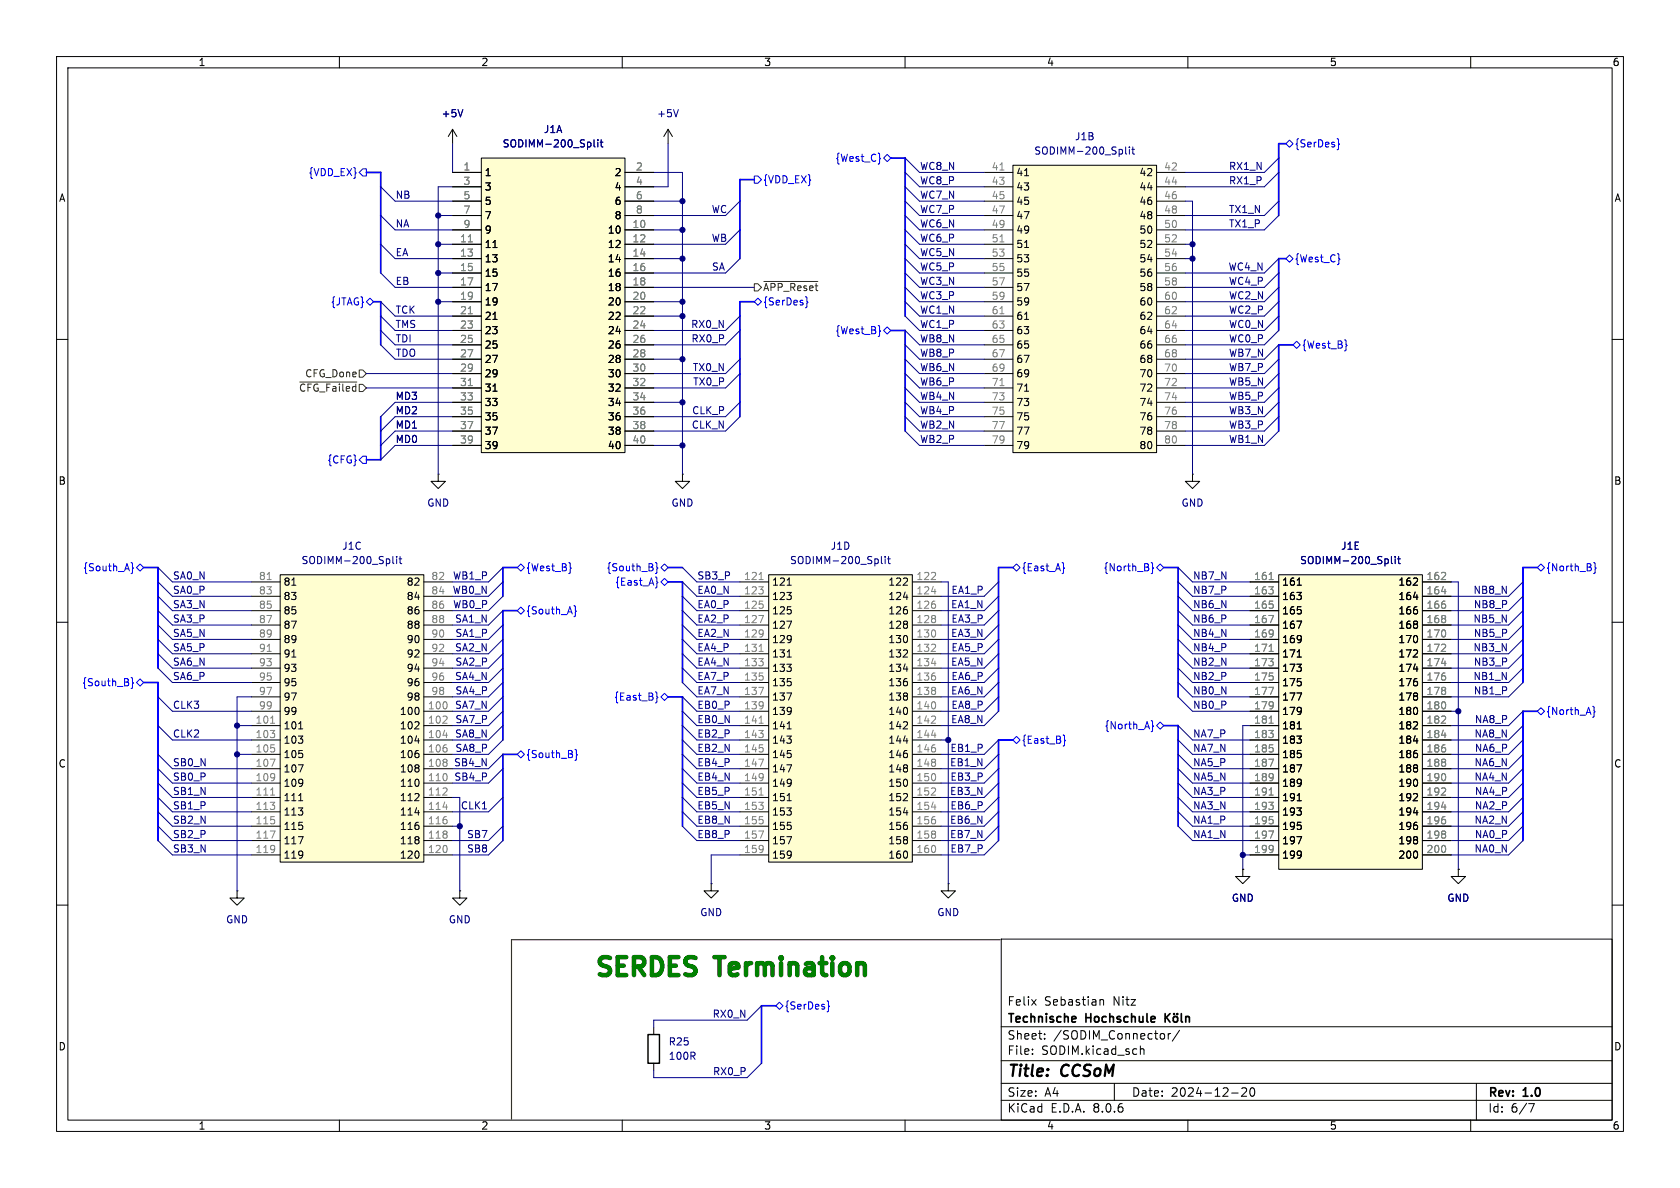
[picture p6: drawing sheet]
<svg xmlns="http://www.w3.org/2000/svg" width="297mm" height="210mm" viewBox="0 0 297 210" stroke-linecap="round" stroke-linejoin="round" font-family="sans-serif">
<g fill="none" stroke="#000" stroke-width=".18">
<path d="M10 10h277v190h-277zM12 12h273v186h-273zM60 10v2M110 10v2M160 10v2M210 10v2M260 10v2M10 60h2M285 60h2M10 110h2M285 110h2M10 160h2"/>
<path d="M41.9 157.5v1.3h1.3l-1.3 1.2-1.3-1.2h1.3M41.9 157.5h.1M285 160h2M177 166h108v32h-108zM182.4 176.7l.8 1M183.2 176.7l-.8 1M194.5 176.8l.2-.1 .3 .1 .1 .9M60 198v2M110 198v2M160 198v2M177 194.5h108M177 191.5h108"/>
<path d="M177 187.5h108M177 181.5h108M182.5 186.3v.1M182.5 185.5v.1M184.7 183.6v.1M184.7 182.8v.1M197 191.5v3M201.6 184.9v1.5M201.6 185.5l.2-.1 .4 .1v.9M205.7 182.8l.2 .2v.4l-.2 .2M206.5 182.7v1M207 182.7l-.3 .1-.2 .2"/>
<path d="M208.5 182.1l-1.3 2M210 198v2M217.7 193.2h1.2M219.5 192.4l.6-.1 .2 .1 .1 .3-.9 1.1h.9M221.2 192.4l.1-.1a.81 .81 0 0 1 .6 .6 .81 .81 0 0 1-.3 .8l-.1 .1a.81 .81 0 0 1-.6-.6 .81 .81 0 0 1 .3-.8zM260 198v2M261 191.5v6.5M270.2 195.1h1l-.6 1.5"/>
</g>
<path d="M190.1 179.8l.1 .2-.7 .2M206 179.2v1.5M206.2 179.8l.6 .9M206.8 179.2l-.8 .8M207.5 179.8l.2-.1 .4 .1 .1 .6-.1 .2-.4 .1-.2-.2zM207.6 179.2v.1M208.1 179.2v.1M208.8 179.2v1.3l.3 .2M209.6 179.8l.2-.1 .4 .1 .1 .9M209.6 179.7v1" fill="none" stroke="#000" stroke-width=".3"/>
<path d="M49.5 101.6h25.4v50.8h-25.4z" fill="#fffed0"/>
<g fill="none" stroke="#000" stroke-width=".18">
<path d="M44.4 102.9h5.1M44.4 105.4h5.1M44.4 108h5.1M44.4 110.5h5.1M44.4 113h5.1M44.4 115.6h5.1M44.4 118.1h5.1M49.5 101.6h25.4v50.8h-25.4zM51.6 103.4h.7M51.6 116.1h.7M74.9 102.9h5.1M74.9 105.4h5.1"/>
<path d="M74.9 108h5.1M74.9 110.5h5.1M74.9 113h5.1M74.9 115.6h5.1M74.9 118.1h5.1M44.4 125.7h5.1M44.4 128.3h5.1M44.4 130.8h5.1M44.4 133.4h5.1M44.4 135.9h5.1M44.4 138.4h5.1M44.4 120.7h5.1"/>
<path d="M44.4 123.2h5.1M52.7 135.2h.9l-.6 1.3M52.8 128.8h.7M73.3 128.8h.8M73.4 131h.7M74 127.7v.4M74.9 125.7h5.1M74.9 128.3h5.1M74.9 130.8h5.1M74.9 133.4h5.1M74.9 135.9h5.1M74.9 138.4h5.1"/>
<path d="M74.9 120.7h5.1M74.9 123.2h5.1M44.4 141h5.1M44.4 143.5h5.1M44.4 146.1h5.1M44.4 148.6h5.1M44.4 151.1h5.1M52.7 147.9h.9l-.6 1.3M52.8 141.5h.7M73.3 141.5h.8M73.4 143.7h.7M74 140.4v.4"/>
<path d="M74.9 141h5.1M74.9 143.5h5.1M74.9 146.1h5.1M74.9 148.6h5.1M74.9 151.1h5.1M81.3 157.5v1.3h-1.3l1.3 1.2 1.2-1.2h-1.2M81.3 157.5h.1"/>
</g>
<path d="M47.2 102.5h.8M47.2 115.2h.8M47.8 134.2h.8l-.5 1.3M47.8 127.9h.8M78.3 127.9h.7M78.3 130h.8M79 126.7v.4M79 139.4v.4M47.8 146.9h.8l-.5 1.3M47.8 140.6h.8M78.3 140.6h.7M78.3 142.7h.8" fill="none" stroke="#808080" stroke-width=".18"/>
<path d="M69.5 98.4v1.1l.1 .1M70.1 98.4v.1M70.1 98.8v.8M70.5 98.8h.5M70.7 98.4v1.1l.3 .1" fill="none" stroke="#000084" stroke-width=".18"/>
<path d="M135.9 101.6h25.4v50.8h-25.4z" fill="#fffed0"/>
<g fill="none" stroke="#000" stroke-width=".18">
<path d="M77.5 83.8v1.3h1.2l-1.2 1.3-1.3-1.3h1.3M77.5 83.8h.1M130.8 102.9h5.1M130.8 105.4h5.1M130.8 108h5.1M130.8 110.5h5.1M130.8 113h5.1M130.8 115.6h5.1M130.8 118.1h5.1M135.9 101.6h25.4v50.8h-25.4zM139.1 109.8h.8l-.5 1.3M139.2 103.4h.7"/>
<path d="M139.2 116.1h.7M159.7 103.4h.7M159.7 116.1h.7M159.7 105.6h.8M159.7 118.3h.8M160.4 102.3v.4M160.4 115v.4M161.3 102.9h5.1M161.3 105.4h5.1M161.3 108h5.1M161.3 110.5h5.1M161.3 113h5.1"/>
<path d="M161.3 115.6h5.1M161.3 118.1h5.1M130.8 120.7h5.1M130.8 123.2h5.1M130.8 125.7h5.1M130.8 128.3h5.1M130.8 130.8h5.1M130.8 133.4h5.1M130.8 135.9h5.1M130.8 138.4h5.1M139.1 122.5h.8l-.5 1.3M139.1 135.2h.8l-.5 1.3"/>
<path d="M139.2 128.8h.7M159.7 128.8h.7M159.7 131h.8M160.4 127.7v.4M161.3 120.7h5.1M161.3 123.2h5.1M161.3 125.7h5.1M161.3 128.3h5.1M161.3 130.8h5.1M161.3 133.4h5.1M161.3 135.9h5.1M161.3 138.4h5.1"/>
<path d="M125.7 156.2v1.3h1.3l-1.3 1.3-1.2-1.3h1.2M125.7 156.2h.1M130.8 141h5.1M130.8 143.5h5.1M130.8 146.1h5.1M130.8 148.6h5.1M130.8 151.1h5.1M139.1 147.9h.8l-.5 1.3M139.2 141.5h.7M159.7 141.5h.7M159.7 143.7h.8M160.4 140.4v.4"/>
<path d="M161.3 141h5.1M161.3 143.5h5.1M161.3 146.1h5.1M161.3 148.6h5.1M161.3 151.1h5.1M167.6 156.2v1.3h1.3l-1.3 1.3-1.2-1.3h1.2M167.6 156.2h.1M219.7 153.7v1.2h1.3l-1.3 1.3-1.3-1.3h1.3M219.7 153.7h.1M115.6 181.6v1.3M115.6 188v1.2"/>
</g>
<g fill="none" stroke="#808080" stroke-width=".18">
<path d="M134.1 108.8h.9l-.6 1.3M134.2 102.5h.7M134.2 115.2h.7M164.6 102.5h.8M164.6 115.2h.8M164.7 104.6h.8M164.7 117.3h.8M165.3 101.3v.4M165.3 114v.4M134.1 121.5h.9l-.6 1.3M134.1 134.2h.9l-.6 1.3M134.2 127.9h.7"/>
<path d="M164.6 127.9h.8M164.7 130h.8M165.3 126.7v.4M165.3 139.4v.4M134.1 146.9h.9l-.6 1.3M134.2 140.6h.7M164.6 140.6h.8M164.7 142.7h.8"/>
</g>
<path d="M155.8 98.4v1.1l.2 .1M156.5 98.4v.1M156.5 98.8v.8M156.9 98.8h.5M157.1 98.4v1.1l.3 .1" fill="none" stroke="#000084" stroke-width=".18"/>
<path d="M114.6 182.9h2v5.1h-2z" fill="none" stroke="#000" stroke-width=".25"/>
<path d="M226.1 101.6h25.4v52.1h-25.4z" fill="#fffed0"/>
<g fill="none" stroke="#000" stroke-width=".18">
<path d="M80 22.9l-.8 1.2M80 22.9v2.5M80 22.9l.8 1.2M221 102.9h5.1M221 105.4h5.1M221 108h5.1M221 110.5h5.1M221 113h5.1M221 115.6h5.1M221 118.1h5.1M226.1 101.6h25.4v52.1h-25.4zM229.3 109.8h.8l-.5 1.3"/>
<path d="M229.3 103.4h.8M229.3 116.1h.8M249.8 103.4h.8M249.8 116.1h.8M249.9 105.6h.8M249.9 118.3h.8M250.5 102.3v.4M250.5 115v.4M251.5 102.9h5M251.5 105.4h5M251.5 108h5M251.5 110.5h5"/>
<path d="M251.5 113h5M251.5 115.6h5M251.5 118.1h5M221 120.7h5.1M221 123.2h5.1M221 125.7h5.1M221 128.3h5.1M221 130.8h5.1M221 133.4h5.1M221 135.9h5.1M221 138.4h5.1M229.3 122.5h.8l-.5 1.3"/>
<path d="M229.3 135.2h.8l-.5 1.3M229.3 128.8h.8M249.8 128.8h.8M249.9 131h.8M250.5 127.7v.4M251.5 120.7h5M251.5 123.2h5M251.5 125.7h5M251.5 128.3h5M251.5 130.8h5M251.5 133.4h5M251.5 135.9h5"/>
<path d="M251.5 138.4h5M221 141h5.1M221 143.5h5.1M221 146.1h5.1M221 148.6h5.1M221 151.1h5.1M229.3 147.9h.8l-.5 1.3M229.3 141.5h.8M249.8 141.5h.8M249.9 143.7h.8M250.5 140.4v.4M251.5 141h5"/>
<path d="M251.5 143.5h5M251.5 146.1h5M251.5 148.6h5M251.5 151.1h5M257.8 153.7v1.2h1.3l-1.3 1.3-1.3-1.3h1.3M257.8 153.7h.1"/>
</g>
<g fill="none" stroke="#808080" stroke-width=".18">
<path d="M224.3 108.8h.9l-.6 1.3M224.4 102.5h.7M224.4 115.2h.7M254.8 102.5h.8M254.8 115.2h.8M254.8 104.6h.8M254.8 117.3h.8M255.5 101.3v.4M255.5 114v.4M224.3 121.5h.9l-.6 1.3M224.3 134.2h.9l-.6 1.3M224.4 127.9h.7"/>
<path d="M254.8 127.9h.8M254.8 130h.8M255.5 126.7v.4M255.5 139.4v.4M224.3 146.9h.9l-.6 1.3M224.4 140.6h.7M254.8 140.6h.8M254.8 142.7h.8"/>
</g>
<path d="M81.8 19.4l-.4 1.2M246 98.4v1.1l.2 .1M246.7 98.4v.1M246.7 98.8v.8M247.1 98.8h.5M247.3 98.4v1.1l.3 .1" fill="none" stroke="#000084" stroke-width=".18"/>
<path d="M85.1 27.9h25.4v52.1h-25.4z" fill="#fffed0"/>
<g fill="none" stroke="#000" stroke-width=".18">
<path d="M80 30.5h5.1M80 33h5.1M80 35.6h5.1M80 38.1h5.1M85.1 27.9h25.4v52.1h-25.4zM110.5 30.5h5.1M110.5 33h5.1M110.5 35.6h5.1M110.5 38.1h5.1M118.1 22.9l-.8 1.2M118.1 22.9v2.5M118.1 22.9l.8 1.2"/>
<path d="M80 40.6h5.1M80 43.2h5.1M80 45.7h5.1M80 48.3h5.1M80 50.8h5.1M80 53.3h5.1M80 55.9h5.1M80 58.4h5.1M87.1 43.8h.8M87.1 56.5h.8M110.5 40.6h5.1M110.5 43.2h5.1"/>
<path d="M110.5 45.7h5.1M110.5 48.3h5.1M110.5 50.8h5.1M110.5 53.3h5.1M110.5 55.9h5.1M110.5 58.4h5.1M80 61h5.1M80 63.5h5.1M80 66h5.1M80 68.6h5.1M80 71.1h5.1M80 73.7h5.1"/>
<path d="M80 76.2h5.1M80 78.7h5.1M87.1 69.2h.8M110.5 61h5.1M110.5 63.5h5.1M110.5 66h5.1M110.5 68.6h5.1M110.5 71.1h5.1M110.5 73.7h5.1M110.5 76.2h5.1M110.5 78.7h5.1M120.6 83.8v1.3h1.3l-1.3 1.3-1.2-1.3h1.2"/>
<path d="M120.6 83.8h.1M210.8 83.8v1.3h1.3l-1.3 1.3-1.3-1.3h1.3M210.8 83.8h.1"/>
</g>
<path d="M82.8 42.8h.7M82.8 55.5h.7M82.8 68.2h.7" fill="none" stroke="#808080" stroke-width=".18"/>
<path d="M119.9 19.4l-.4 1.2M105 24.7v1.1l.2 .2M105.7 24.7v.1M105.7 25.1v.9M106.1 25.1h.5M106.3 24.7v1.1l.3 .2" fill="none" stroke="#000084" stroke-width=".18"/>
<path d="M179.1 29.2h25.4v50.8h-25.4z" fill="#fffed0"/>
<g fill="none" stroke="#000" stroke-width=".18">
<path d="M80 30.5h5.1M80 33h5.1M80 35.6h5.1M80 38.1h5.1M110.5 30.5h5.1M110.5 33h5.1M110.5 35.6h5.1M110.5 38.1h5.1M174 30.5h5.1M174 33h5.1M174 35.6h5.1M174 38.1h5.1"/>
<path d="M179.1 29.2h25.4v50.8h-25.4zM181.1 31.1h.8M204.5 30.5h5M204.5 33h5M204.5 35.6h5M204.5 38.1h5M80 40.6h5.1M80 43.2h5.1M80 45.7h5.1M80 48.3h5.1M80 50.8h5.1M80 53.3h5.1"/>
<path d="M80 55.9h5.1M80 58.4h5.1M87.1 43.8h.8M87.1 56.5h.8M110.5 40.6h5.1M110.5 43.2h5.1M110.5 45.7h5.1M110.5 48.3h5.1M110.5 50.8h5.1M110.5 53.3h5.1M110.5 55.9h5.1M110.5 58.4h5.1"/>
<path d="M174 40.6h5.1M174 43.2h5.1M174 45.7h5.1M174 48.3h5.1M174 50.8h5.1M174 53.3h5.1M174 55.9h5.1M174 58.4h5.1M181.1 43.8h.8M181.1 56.5h.8M204.5 40.6h5M204.5 43.2h5"/>
<path d="M204.5 45.7h5M204.5 48.3h5M204.5 50.8h5M204.5 53.3h5M204.5 55.9h5M204.5 58.4h5M80 61h5.1M80 63.5h5.1M80 66h5.1M80 68.6h5.1M80 71.1h5.1M80 73.7h5.1"/>
<path d="M80 76.2h5.1M80 78.7h5.1M87.1 69.2h.8M110.5 61h5.1M110.5 63.5h5.1M110.5 66h5.1M110.5 68.6h5.1M110.5 71.1h5.1M110.5 73.7h5.1M110.5 76.2h5.1M110.5 78.7h5.1M174 61h5.1"/>
<path d="M174 63.5h5.1M174 66h5.1M174 68.6h5.1M174 71.1h5.1M174 73.7h5.1M174 76.2h5.1M174 78.7h5.1M181.1 69.2h.8M204.5 61h5M204.5 63.5h5M204.5 66h5M204.5 68.6h5"/>
<path d="M204.5 71.1h5M204.5 73.7h5M204.5 76.2h5M204.5 78.7h5M221 102.9h5.1M221 105.4h5.1M221 108h5.1M221 110.5h5.1M221 113h5.1M221 115.6h5.1M221 118.1h5.1M229.3 109.8h.8l-.5 1.3"/>
<path d="M229.3 103.4h.8M229.3 116.1h.8M249.8 103.4h.8M249.8 116.1h.8M249.9 105.6h.8M249.9 118.3h.8M250.5 102.3v.4M250.5 115v.4M251.5 102.9h5M251.5 105.4h5M251.5 108h5M251.5 110.5h5"/>
<path d="M251.5 113h5M251.5 115.6h5M251.5 118.1h5M221 120.7h5.1M221 123.2h5.1M221 125.7h5.1M221 128.3h5.1M221 130.8h5.1M221 133.4h5.1M221 135.9h5.1M221 138.4h5.1M229.3 122.5h.8l-.5 1.3"/>
<path d="M229.3 135.2h.8l-.5 1.3M229.3 128.8h.8M249.8 128.8h.8M249.9 131h.8M250.5 127.7v.4M251.5 120.7h5M251.5 123.2h5M251.5 125.7h5M251.5 128.3h5M251.5 130.8h5M251.5 133.4h5M251.5 135.9h5"/>
<path d="M251.5 138.4h5M219.7 153.7h.1M221 141h5.1M221 143.5h5.1M221 146.1h5.1M221 148.6h5.1M221 151.1h5.1M229.3 147.9h.8l-.5 1.3M229.3 141.5h.8M249.8 141.5h.8M249.9 143.7h.8M250.5 140.4v.4"/>
<path d="M251.5 141h5M251.5 143.5h5M251.5 146.1h5M251.5 148.6h5M251.5 151.1h5M257.8 153.7h.1"/>
</g>
<g fill="none" stroke="#808080" stroke-width=".18">
<path d="M176.8 30.1h.7M82.8 42.8h.7M82.8 55.5h.7M176.8 42.8h.7M176.8 55.5h.7M82.8 68.2h.7M176.8 68.2h.7M224.3 108.8h.9l-.6 1.3M224.4 102.5h.7M224.4 115.2h.7M254.8 102.5h.8M254.8 115.2h.8"/>
<path d="M254.8 104.6h.8M254.8 117.3h.8M255.5 101.3v.4M255.5 114v.4M224.3 121.5h.9l-.6 1.3M224.3 134.2h.9l-.6 1.3M224.4 127.9h.7M254.8 127.9h.8M254.8 130h.8M255.5 126.7v.4M255.5 139.4v.4M224.3 146.9h.9l-.6 1.3"/>
<path d="M224.4 140.6h.7M254.8 140.6h.8M254.8 142.7h.8"/>
</g>
<g fill="none" stroke="#000084" stroke-width=".18">
<path d="M81.8 19.4l-.4 1.2M105 24.7v1.1l.2 .2M105.7 24.7v.1M105.7 25.1v.9M106.1 25.1h.5M106.3 24.7v1.1l.3 .2M199 26v1.1l.2 .1M199.7 26v.1M199.7 26.4v.8M200.1 26.4h.5M200.3 26v1.1l.3 .1M246 98.4v1.1l.2 .1"/>
<path d="M246.7 98.4v.1M246.7 98.8v.8M247.1 98.8h.5M247.3 98.4v1.1l.3 .1"/>
</g>
<g fill="none" stroke="#00f" stroke-width=".18">
<path d="M64.1 29.8h.7v1.3h-.7l-.6-.6zM133.3 31.1h.7l.6 .7-.6 .6h-.7zM155.6 28h.1l-.1 .1M156.2 27.9l.6-.6 .7 .6-.7 .7zM227.3 25.4l.7-.6 .6 .6-.6 .6zM236.4 24.5l.2 .2v.6l.2 .2-.2 .2v.6l-.2 .2M64.8 53.3l.6-.6 .6 .6-.6 .7zM133.3 53.3l.7-.6 .6 .6-.6 .7zM142.6 52.5l.1 .8 .1 .1-.1 .2v.6l-.3 .2M155.5 58.3l.2 .2-.2 .2M156.2 58.4l.6-.6 .7 .6-.7 .7zM227.3 45.7l.7-.6 .6 .6-.6 .7z"/>
<path d="M236.8 45.8h.1l-.1 .1M228.6 61l.6-.7 .7 .7-.7 .6zM238 60.9l.1 .2-.1 .1M23.2 99.5l.2 .1v.6l.2 .2-.2 .2v.6l-.2 .2M24.8 99.7l.6 .6-.6 .7-.7-.7zM64.1 80.6h.7v1.3h-.7l-.6-.6zM115.9 99.5l.2 .1v.6l.2 .2-.2 .2v.6l-.2 .2M117.5 99.7l.6 .6-.6 .7-.7-.7zM187.9 99.5l.1 .7 .2 .2-.2 .2-.1 .7M203.5 99.5l.3 .1v.6l.1 .2-.1 .2v.6l-.3 .2M281.7 99.5l.3 .1v.6l.2 .2-.2 .2v.6l-.3 .2M23.2 119.8l.2 .2v.6l.2 .1-.2 .2v.6l-.2 .2"/>
<path d="M91.4 100.3l.7-.6 .6 .6-.6 .7zM91.4 108l.7-.7 .6 .7-.6 .6zM100.8 100.2l.2 .2-.2 .2M101.5 107.1l.2 .2v.6l.2 .1-.2 .2v.6l-.2 .2M116.1 102.1v.7l.2 .2-.2 .1v.8M116.8 102.9l.7-.7 .6 .7-.6 .6zM179.1 100.3l.6-.6 .6 .6-.6 .7zM204.5 100.3l.6-.6 .6 .6-.6 .7zM271.8 100.3l.6-.6 .6 .6-.6 .7zM24.1 120.7l.7-.7 .6 .7-.6 .6zM91.4 133.4l.7-.7 .6 .7-.6 .6zM101.6 132.5l.3 .2v.6l.2 .1-.2 .2v.6l-.3 .2"/>
<path d="M115.9 122.3l.2 .2v.6l.2 .2-.2 .2v.6l-.2 .2M116.8 123.2l.7-.6 .6 .6-.6 .6zM179.1 130.8l.6-.6 .6 .6-.6 .6zM187.9 129.9l.3 .2v.6l.2 .2-.2 .2v.6l-.3 .2M203.5 127.4l.3 .2v.6l.1 .2-.1 .1v.7l-.3 .1M204.5 128.3l.6-.7 .6 .7-.6 .6zM271.8 125.7l.6-.6 .6 .6-.6 .7zM281.6 124.9l.2 .1v.6l.2 .2-.2 .2v.6l-.2 .2M137.2 177.8l.6-.6 .6 .6-.6 .6zM146.2 176.9l.3 .2v.6l.1 .2-.1 .2v.6l-.3 .2"/>
</g>
<path d="M133.3 50.2h.7l.6 .6-.6 .6h-.7zM135 49.8h9.6M53 67.5h10.1M63.5 65.4h.6l.7 .6-.7 .7h-.6z" fill="none" stroke="#800000" stroke-width=".18"/>
<path d="M176.8 166.1h-86.4v31.8" fill="none" stroke="#840000" stroke-width=".2"/>
<g fill="none" stroke="#00f" stroke-width=".3">
<path d="M64.8 30.5h2.5v17.8M133.3 31.8h-2.5v13.9M157.5 27.9h2.5v28M227.3 25.4h-1.2v12.7M66 53.3h1.3v7.7M133.3 53.3h-2.5v20.4M157.5 58.4h2.5v17.8M227.3 45.7h-1.2v12.7M67.3 73.7v7.6h-2.5M228.6 61h-2.5v15.2M25.4 100.3h2.5v17.8M91.4 100.3h-2.5v5.1"/>
<path d="M91.4 108h-2.5v22.8M118.1 100.3h2.5M118.1 102.9h2.5v17.8M179.1 100.3h-2.6v25.4M205.7 100.3h2.6v22.9M271.8 100.3h-2.6v20.4M25.4 120.7h2.5v27.9M91.4 133.4h-2.5v15.2M118.1 123.2h2.5v22.9M179.1 130.8h-2.6v17.8M205.7 128.3h2.6v17.8M271.8 125.7h-2.6v22.9"/>
<path d="M137.2 177.8h-2.6v10.2"/>
</g>
<g fill="none" stroke="#000080" stroke-width=".18">
<path d="M67.3 33l2.5 2.6h10.2M67.3 38.1l2.5 2.5h10.2M77.5 38.1h2.5M80 33h-2.5v50.8M80 25.4v5.1M115.6 35.6h5M115.6 30.5h5v53.3M118.1 25.4v7.6h-2.5M130.8 35.6l-2.5 2.5h-12.7M160 30.5l2.6 2.5h11.4M160 33l2.6 2.6h11.4M160 35.6l2.6 2.5h11.4"/>
<path d="M160 38.1l2.6 2.5h11.4M160 27.9l2.6 2.6h11.4M209.5 35.6h1.3v48.2M226.1 30.5l-2.6 2.5h-14M226.1 35.6l-2.6 2.5h-14M226.1 38.1l-2.6 2.5h-14M226.1 27.9l-2.6 2.6h-14M67.3 53.3l2.5 2.6h10.2M67.3 55.9l2.5 2.5h10.2M67.3 58.4l2.5 2.6h10.2M67.3 48.3l2.5 2.5h10.2M67.3 43.2l2.5 2.5h10.2"/>
<path d="M77.5 53.3h2.5M77.5 43.2h2.5M77.5 48.3h2.5M115.6 55.9h5M115.6 40.6h5M115.6 53.3h5M115.6 50.8h17.7M115.6 45.7h5M130.8 55.9l-2.5 2.5h-12.7M130.8 58.4l-2.5 2.6h-12.7M130.8 40.6l-2.5 2.6h-12.7M130.8 45.7l-2.5 2.6h-12.7"/>
<path d="M160 53.3l2.6 2.6h11.4M160 55.9l2.6 2.5h11.4M160 58.4l2.6 2.6h11.4M160 50.8l2.6 2.5h11.4M160 40.6l2.6 2.6h11.4M160 48.3l2.6 2.5h11.4M160 45.7l2.6 2.6h11.4M160 43.2l2.6 2.5h11.4M209.5 43.2h1.3M209.5 45.7h1.3M226.1 53.3l-2.6 2.6h-14M226.1 55.9l-2.6 2.5h-14"/>
<path d="M226.1 58.4l-2.6 2.6h-14M226.1 50.8l-2.6 2.5h-14M226.1 48.3l-2.6 2.5h-14M226.1 45.7l-2.6 2.6h-14M64.8 68.6h15.2M64.8 66h15.2M67.3 61l2.5 2.5h10.2M80 73.7h-10.2l-2.5 2.5M80 76.2h-10.2l-2.5 2.5M80 71.1h-10.2l-2.5 2.6M80 78.7h-10.2l-2.5 2.6M115.6 71.1h5"/>
<path d="M115.6 63.5h5M115.6 78.7h5M130.8 71.1l-2.5 2.6h-12.7M130.8 73.7l-2.5 2.5h-12.7M130.8 66l-2.5 2.6h-12.7M130.8 63.5l-2.5 2.5h-12.7M160 71.1l2.6 2.6h11.4M160 73.7l2.6 2.5h11.4M160 68.6l2.6 2.5h11.4M160 61l2.6 2.5h11.4M160 66l2.6 2.6h11.4M160 63.5l2.6 2.5h11.4"/>
<path d="M160 76.2l2.6 2.5h11.4M226.1 71.1l-2.6 2.6h-14M226.1 73.7l-2.6 2.5h-14M226.1 68.6l-2.6 2.5h-14M226.1 61l-2.6 2.5h-14M226.1 66l-2.6 2.6h-14M226.1 63.5l-2.6 2.5h-14M226.1 76.2l-2.6 2.5h-14M27.9 115.6l2.6 2.5h13.9M27.9 113l2.6 2.6h13.9M27.9 110.5l2.6 2.5h13.9M27.9 108l2.6 2.5h13.9"/>
<path d="M27.9 105.4l2.6 2.6h13.9M27.9 118.1l2.6 2.6h13.9M27.9 100.3l2.6 2.6h13.9M27.9 102.9l2.6 2.5h13.9M88.9 115.6l-2.5 2.5h-6.4M88.9 113l-2.5 2.6h-6.4M88.9 110.5l-2.5 2.5h-6.4M88.9 108l-2.5 2.5h-6.4M88.9 105.4l-2.5 2.6h-6.4M88.9 118.1l-2.5 2.6h-6.4M88.9 100.3l-2.5 2.6h-6.4M88.9 102.9l-2.5 2.5h-6.4"/>
<path d="M120.6 115.6l2.6 2.5h7.6M120.6 113l2.6 2.6h7.6M120.6 110.5l2.6 2.5h7.6M120.6 108l2.6 2.5h7.6M120.6 105.4l2.6 2.6h7.6M120.6 118.1l2.6 2.6h7.6M120.6 100.3l2.6 2.6h7.6M120.6 102.9l2.6 2.5h7.6M166.4 102.9h1.2v53.3M176.5 115.6l-2.5 2.5h-7.6M176.5 113l-2.5 2.6h-7.6M176.5 110.5l-2.5 2.5h-7.6"/>
<path d="M176.5 108l-2.5 2.5h-7.6M176.5 105.4l-2.5 2.6h-7.6M176.5 118.1l-2.5 2.6h-7.6M176.5 102.9l-2.5 2.5h-7.6M208.3 115.6l2.5 2.5h10.2M208.3 113l2.5 2.6h10.2M208.3 110.5l2.5 2.5h10.2M208.3 108l2.5 2.5h10.2M208.3 105.4l2.5 2.6h10.2M208.3 118.1l2.5 2.6h10.2M208.3 100.3l2.5 2.6h10.2M208.3 102.9l2.5 2.5h10.2"/>
<path d="M256.5 102.9h1.3v50.8M269.2 115.6l-2.5 2.5h-10.2M269.2 113l-2.5 2.6h-10.2M269.2 110.5l-2.5 2.5h-10.2M269.2 108l-2.5 2.5h-10.2M269.2 105.4l-2.5 2.6h-10.2M269.2 118.1l-2.5 2.6h-10.2M269.2 102.9l-2.5 2.5h-10.2M27.9 128.3l2.6 2.5h13.9M27.9 133.4l2.6 2.5h13.9M27.9 123.2l2.6 2.5h13.9M27.9 138.4l2.6 2.6h13.9"/>
<path d="M27.9 135.9l2.6 2.5h13.9M41.9 128.3h2.5M41.9 133.4h2.5M44.4 123.2h-2.5v34.3M88.9 128.3l-2.5 2.5h-6.4M88.9 133.4l-2.5 2.5h-6.4M88.9 125.7l-2.5 2.6h-6.4M88.9 130.8l-2.5 2.6h-6.4M88.9 123.2l-2.5 2.5h-6.4M88.9 135.9l-2.5 2.5h-6.4M88.9 120.7l-2.5 2.5h-6.4M120.6 128.3l2.6 2.5h7.6"/>
<path d="M120.6 133.4l2.6 2.5h7.6M120.6 125.7l2.6 2.6h7.6M120.6 130.8l2.6 2.6h7.6M120.6 123.2l2.6 2.5h7.6M120.6 138.4l2.6 2.6h7.6M120.6 135.9l2.6 2.5h7.6M120.6 120.7l2.6 2.5h7.6M166.4 130.8h1.2M176.5 133.4l-2.5 2.5h-7.6M176.5 125.7l-2.5 2.6h-7.6M176.5 130.8l-2.5 2.6h-7.6M176.5 123.2l-2.5 2.5h-7.6"/>
<path d="M176.5 138.4l-2.5 2.6h-7.6M176.5 135.9l-2.5 2.5h-7.6M176.5 120.7l-2.5 2.5h-7.6M208.3 128.3l2.5 2.5h10.2M208.3 133.4l2.5 2.5h10.2M208.3 130.8l2.5 2.6h10.2M208.3 123.2l2.5 2.5h10.2M208.3 138.4l2.5 2.6h10.2M208.3 135.9l2.5 2.5h10.2M208.3 120.7l2.5 2.5h10.2M221 128.3h-1.3v25.4M256.5 125.7h1.3"/>
<path d="M269.2 128.3l-2.5 2.5h-10.2M269.2 133.4l-2.5 2.5h-10.2M269.2 125.7l-2.5 2.6h-10.2M269.2 130.8l-2.5 2.6h-10.2M269.2 138.4l-2.5 2.6h-10.2M269.2 135.9l-2.5 2.5h-10.2M269.2 120.7l-2.5 2.5h-10.2M27.9 141l2.6 2.5h13.9M27.9 146.1l2.6 2.5h13.9M27.9 148.6l2.6 2.5h13.9M27.9 143.5l2.6 2.6h13.9M80 141h1.3v16.5"/>
<path d="M80 146.1h1.3M88.9 141l-2.5 2.5h-6.4M88.9 146.1l-2.5 2.5h-6.4M88.9 148.6l-2.5 2.5h-6.4M120.6 141l2.6 2.5h7.6M120.6 146.1l2.6 2.5h7.6M120.6 143.5l2.6 2.6h7.6M130.8 151.1h-5.1v5.1M176.5 141l-2.5 2.5h-7.6M176.5 146.1l-2.5 2.5h-7.6M176.5 148.6l-2.5 2.5h-7.6M176.5 143.5l-2.5 2.6h-7.6"/>
<path d="M208.3 141l2.5 2.5h10.2M208.3 146.1l2.5 2.5h10.2M208.3 143.5l2.5 2.6h10.2M219.7 151.1h1.3M269.2 141l-2.5 2.5h-10.2M269.2 146.1l-2.5 2.5h-10.2M269.2 148.6l-2.5 2.5h-10.2M269.2 143.5l-2.5 2.6h-10.2M134.6 177.8l-2.5 2.5h-16.5v1.3M134.6 188l-2.5 2.5h-16.5v-1.3"/>
</g>
<g fill="#000080" stroke="#000080" stroke-width=".18">
<circle cx="210.8" cy="45.7" r=".46"/>
<circle cx="219.7" cy="151.1" r=".46"/>
<circle cx="257.8" cy="125.7" r=".46"/>
<circle cx="120.6" cy="63.5" r=".46"/>
<circle cx="120.6" cy="71.1" r=".46"/>
<circle cx="167.6" cy="130.8" r=".46"/>
<circle cx="210.8" cy="43.2" r=".46"/>
<circle cx="120.6" cy="78.7" r=".46"/>
<circle cx="120.6" cy="35.6" r=".46"/>
<circle cx="120.6" cy="40.6" r=".46"/>
<circle cx="120.6" cy="45.7" r=".46"/>
<circle cx="120.6" cy="55.9" r=".46"/>
<circle cx="120.6" cy="53.3" r=".46"/>
<circle cx="77.5" cy="38.1" r=".46"/>
<circle cx="77.5" cy="48.3" r=".46"/>
<circle cx="81.3" cy="146.1" r=".46"/>
<circle cx="41.9" cy="128.3" r=".46"/>
<circle cx="41.9" cy="133.4" r=".46"/>
<circle cx="77.5" cy="43.2" r=".46"/>
<circle cx="77.5" cy="53.3" r=".46"/>
</g>
<g font-size="4.4" fill="#008000">
<text x="104.6" y="173.7">SERDES</text>
<text x="126.9" y="173.7">Termination</text>
</g>
<g font-size="2.8">
<text x="178" y="190.9">Title:</text>
<text x="187.7" y="190.9">CCSoM</text>
</g>
<g font-size="2.1">
<text x="178" y="178">Felix</text>
<text x="184.6" y="178">Sebastian</text>
<text x="196.8" y="178">Nitz</text>
<text x="178" y="184">Sheet:</text>
<text x="178" y="181.2">Technische</text>
<text x="186.2" y="184">/SODIM_Connector/</text>
<text x="192" y="181.2">Hochschule</text>
<text x="178" y="186.7">File:</text>
<text x="184.1" y="186.7">SODIM.kicad_sch</text>
<text x="178" y="196.9">KiCad</text>
<text x="178" y="194.1">Size:</text>
<text x="184.7" y="194.1">A4</text>
<text x="185.7" y="196.9">E.D.A.</text>
<text x="193.3" y="196.9">8.0.6</text>
<text x="200" y="194.1">Date:</text>
<text x="207" y="194.1">2024-12-20</text>
<text x="263" y="194.3">Rev:</text>
<text x="263" y="196.9">Id:</text>
<text x="267.1" y="196.9">6/7</text>
<text x="269.4" y="194.3">1.0</text>
</g>
<g font-size="1.8">
<text x="35" y="11.9">1</text>
<text x="85" y="11.9">2</text>
<text x="135" y="11.9">3</text>
<text x="185" y="11.9">4</text>
<text x="235" y="11.9">5</text>
<text x="285" y="11.9">6</text>
<text x="10.3" y="35.9">A</text>
<text x="85.6" y="31.3">1</text>
<text x="85.6" y="33.9">3</text>
<text x="108.6" y="31.3">2</text>
<text x="108.6" y="33.9">4</text>
<text x="179.6" y="31.3">41</text>
<text x="179.6" y="33.9">43</text>
<text x="201.3" y="31.3">42</text>
<text x="201.3" y="33.9">44</text>
<text x="285.3" y="35.9">A</text>
<text x="85.6" y="36.4">5</text>
<text x="85.6" y="39">7</text>
<text x="85.6" y="41.5">9</text>
<text x="107.4" y="41.5">10</text>
<text x="108.6" y="36.4">6</text>
<text x="108.6" y="39">8</text>
<text x="179.6" y="36.4">45</text>
<text x="179.6" y="39">47</text>
<text x="179.6" y="41.5">49</text>
<text x="201.3" y="36.4">46</text>
<text x="201.3" y="39">48</text>
<text x="201.3" y="41.5">50</text>
<text x="85.6" y="44">11</text>
<text x="85.6" y="46.6">13</text>
<text x="107.4" y="44">12</text>
<text x="107.4" y="46.6">14</text>
<text x="179.6" y="44">51</text>
<text x="179.6" y="46.6">53</text>
<text x="201.3" y="44">52</text>
<text x="201.3" y="46.6">54</text>
<text x="85.6" y="49.1">15</text>
<text x="85.6" y="51.7">17</text>
<text x="107.4" y="49.1">16</text>
<text x="107.4" y="51.7">18</text>
<text x="179.6" y="49.1">55</text>
<text x="179.6" y="51.7">57</text>
<text x="201.3" y="49.1">56</text>
<text x="201.3" y="51.7">58</text>
<text x="85.6" y="54.2">19</text>
<text x="85.6" y="56.7">21</text>
<text x="85.6" y="59.3">23</text>
<text x="107.4" y="54.2">20</text>
<text x="107.4" y="56.7">22</text>
<text x="107.4" y="59.3">24</text>
<text x="179.6" y="54.2">59</text>
<text x="179.6" y="56.7">61</text>
<text x="179.6" y="59.3">63</text>
<text x="201.3" y="54.2">60</text>
<text x="201.3" y="56.7">62</text>
<text x="201.3" y="59.3">64</text>
<text x="85.6" y="61.8">25</text>
<text x="85.6" y="64.4">27</text>
<text x="107.4" y="61.8">26</text>
<text x="107.4" y="64.4">28</text>
<text x="179.6" y="61.8">65</text>
<text x="179.6" y="64.4">67</text>
<text x="201.3" y="61.8">66</text>
<text x="201.3" y="64.4">68</text>
<text x="85.6" y="66.9">29</text>
<text x="85.6" y="69.4">31</text>
<text x="85.6" y="72">33</text>
<text x="107.4" y="66.9">30</text>
<text x="107.4" y="69.4">32</text>
<text x="107.4" y="72">34</text>
<text x="179.6" y="66.9">69</text>
<text x="179.6" y="69.4">71</text>
<text x="179.6" y="72">73</text>
<text x="201.3" y="66.9">70</text>
<text x="201.3" y="69.4">72</text>
<text x="201.3" y="72">74</text>
<text x="85.6" y="74.5">35</text>
<text x="85.6" y="77.1">37</text>
<text x="107.4" y="74.5">36</text>
<text x="107.4" y="77.1">38</text>
<text x="179.6" y="74.5">75</text>
<text x="179.6" y="77.1">77</text>
<text x="201.3" y="74.5">76</text>
<text x="201.3" y="77.1">78</text>
<text x="85.6" y="79.6">39</text>
<text x="107.4" y="79.6">40</text>
<text x="179.6" y="79.6">79</text>
<text x="201.3" y="79.6">80</text>
<text x="10.3" y="85.9">B</text>
<text x="285.3" y="85.9">B</text>
<text x="50" y="103.7">81</text>
<text x="50" y="106.3">83</text>
<text x="71.8" y="103.7">82</text>
<text x="71.8" y="106.3">84</text>
<text x="136.4" y="103.7">121</text>
<text x="136.4" y="106.3">123</text>
<text x="157" y="103.7">122</text>
<text x="157" y="106.3">124</text>
<text x="226.6" y="103.7">161</text>
<text x="226.6" y="106.3">163</text>
<text x="247.1" y="103.7">162</text>
<text x="247.1" y="106.3">164</text>
<text x="50" y="108.8">85</text>
<text x="50" y="111.4">87</text>
<text x="50" y="113.9">89</text>
<text x="71.8" y="108.8">86</text>
<text x="71.8" y="111.4">88</text>
<text x="71.8" y="113.9">90</text>
<text x="136.4" y="108.8">125</text>
<text x="136.4" y="111.4">127</text>
<text x="136.4" y="113.9">129</text>
<text x="157" y="108.8">126</text>
<text x="157" y="111.4">128</text>
<text x="157" y="113.9">130</text>
<text x="226.6" y="108.8">165</text>
<text x="226.6" y="111.4">167</text>
<text x="226.6" y="113.9">169</text>
<text x="247.1" y="108.8">166</text>
<text x="247.1" y="111.4">168</text>
<text x="247.1" y="113.9">170</text>
<text x="50" y="116.4">91</text>
<text x="50" y="119">93</text>
<text x="71.8" y="116.4">92</text>
<text x="71.8" y="119">94</text>
<text x="136.4" y="116.4">131</text>
<text x="136.4" y="119">133</text>
<text x="157" y="116.4">132</text>
<text x="157" y="119">134</text>
<text x="226.6" y="116.4">171</text>
<text x="226.6" y="119">173</text>
<text x="247.1" y="116.4">172</text>
<text x="247.1" y="119">174</text>
<text x="50" y="121.5">95</text>
<text x="50" y="124.1">97</text>
<text x="71.8" y="121.5">96</text>
<text x="71.8" y="124.1">98</text>
<text x="136.4" y="121.5">135</text>
<text x="136.4" y="124.1">137</text>
<text x="157" y="121.5">136</text>
<text x="157" y="124.1">138</text>
<text x="226.6" y="121.5">175</text>
<text x="226.6" y="124.1">177</text>
<text x="247.1" y="121.5">176</text>
<text x="247.1" y="124.1">178</text>
<text x="50" y="129.1">101</text>
<text x="50" y="131.7">103</text>
<text x="50" y="126.6">99</text>
<text x="70.6" y="126.6">100</text>
<text x="70.6" y="129.1">102</text>
<text x="70.6" y="131.7">104</text>
<text x="136.4" y="126.6">139</text>
<text x="136.4" y="129.1">141</text>
<text x="136.4" y="131.7">143</text>
<text x="157" y="126.6">140</text>
<text x="157" y="129.1">142</text>
<text x="157" y="131.7">144</text>
<text x="226.6" y="126.6">179</text>
<text x="226.6" y="129.1">181</text>
<text x="226.6" y="131.7">183</text>
<text x="247.1" y="126.6">180</text>
<text x="247.1" y="129.1">182</text>
<text x="247.1" y="131.7">184</text>
<text x="10.3" y="135.9">C</text>
<text x="50" y="134.2">105</text>
<text x="50" y="136.8">107</text>
<text x="70.6" y="134.2">106</text>
<text x="70.6" y="136.8">108</text>
<text x="136.4" y="134.2">145</text>
<text x="136.4" y="136.8">147</text>
<text x="157" y="134.2">146</text>
<text x="157" y="136.8">148</text>
<text x="226.6" y="134.2">185</text>
<text x="226.6" y="136.8">187</text>
<text x="247.1" y="134.2">186</text>
<text x="247.1" y="136.8">188</text>
<text x="285.3" y="135.9">C</text>
<text x="50" y="139.3">109</text>
<text x="50" y="141.8">111</text>
<text x="70.6" y="139.3">110</text>
<text x="70.6" y="141.8">112</text>
<text x="136.4" y="139.3">149</text>
<text x="136.4" y="141.8">151</text>
<text x="157" y="139.3">150</text>
<text x="157" y="141.8">152</text>
<text x="226.6" y="139.3">189</text>
<text x="226.6" y="141.8">191</text>
<text x="247.1" y="139.3">190</text>
<text x="247.1" y="141.8">192</text>
<text x="50" y="144.4">113</text>
<text x="50" y="146.9">115</text>
<text x="50" y="149.5">117</text>
<text x="70.6" y="144.4">114</text>
<text x="70.6" y="146.9">116</text>
<text x="70.6" y="149.5">118</text>
<text x="136.4" y="144.4">153</text>
<text x="136.4" y="146.9">155</text>
<text x="136.4" y="149.5">157</text>
<text x="157" y="144.4">154</text>
<text x="157" y="146.9">156</text>
<text x="157" y="149.5">158</text>
<text x="226.6" y="144.4">193</text>
<text x="226.6" y="146.9">195</text>
<text x="226.6" y="149.5">197</text>
<text x="247.1" y="144.4">194</text>
<text x="247.1" y="146.9">196</text>
<text x="247.1" y="149.5">198</text>
<text x="50" y="152">119</text>
<text x="70.6" y="152">120</text>
<text x="136.4" y="152">159</text>
<text x="157" y="152">160</text>
<text x="226.6" y="152">199</text>
<text x="247.1" y="152">200</text>
<text x="10.3" y="185.9">D</text>
<text x="285.3" y="185.9">D</text>
<text x="35" y="199.9">1</text>
<text x="85" y="199.9">2</text>
<text x="135" y="199.9">3</text>
<text x="185" y="199.9">4</text>
<text x="235" y="199.9">5</text>
<text x="285" y="199.9">6</text>
</g>
<g font-size="1.8" fill="#000084">
<text x="78" y="20.9">+5V</text>
<text x="116.1" y="20.9">+5V</text>
<text x="88.8" y="26.3">SODIMM-200_Split</text>
<text x="182.7" y="27.5">SODIMM-200_Split</text>
<text x="75.4" y="89.8">GND</text>
<text x="118.6" y="89.8">GND</text>
<text x="208.8" y="89.8">GND</text>
<text x="53.2" y="99.9">SODIMM-200_Split</text>
<text x="139.6" y="99.9">SODIMM-200_Split</text>
<text x="229.7" y="99.9">SODIMM-200_Split</text>
<text x="217.7" y="159.6">GND</text>
<text x="255.8" y="159.6">GND</text>
<text x="39.9" y="163.4">GND</text>
<text x="79.2" y="163.4">GND</text>
<text x="123.7" y="162.2">GND</text>
<text x="165.6" y="162.2">GND</text>
<text x="118.1" y="187.6">100R</text>
</g>
<g font-size="1.8" fill="#000080">
<text x="96.1" y="23.7">J1A</text>
<text x="189.9" y="25">J1B</text>
<text x="69.8" y="35.2">NB</text>
<text x="162.6" y="30.1">WC8_N</text>
<text x="162.6" y="32.7">WC8_P</text>
<text x="162.6" y="35.2">WC7_N</text>
<text x="217.2" y="32.7">RX1_P</text>
<text x="217.2" y="30.1">RX1_N</text>
<text x="69.8" y="40.3">NA</text>
<text x="125.7" y="37.8">WC</text>
<text x="162.6" y="37.8">WC7_P</text>
<text x="162.6" y="40.3">WC6_N</text>
<text x="217.2" y="40.3">TX1_P</text>
<text x="217.2" y="37.8">TX1_N</text>
<text x="69.8" y="45.4">EA</text>
<text x="125.7" y="42.8">WB</text>
<text x="125.8" y="47.9">SA</text>
<text x="162.6" y="45.4">WC5_N</text>
<text x="162.6" y="42.8">WC6_P</text>
<text x="162.6" y="47.9">WC5_P</text>
<text x="217.1" y="47.9">WC4_N</text>
<text x="69.8" y="50.5">EB</text>
<text x="162.6" y="50.5">WC3_N</text>
<text x="162.6" y="53">WC3_P</text>
<text x="217.1" y="50.5">WC4_P</text>
<text x="217.2" y="53">WC2_N</text>
<text x="69.8" y="58.1">TMS</text>
<text x="69.8" y="55.5">TCK</text>
<text x="122.1" y="58.1">RX0_N</text>
<text x="162.6" y="58.1">WC1_P</text>
<text x="162.6" y="55.5">WC1_N</text>
<text x="217.2" y="58.1">WC0_N</text>
<text x="217.2" y="55.5">WC2_P</text>
<text x="69.8" y="60.6">TDI</text>
<text x="69.9" y="63.2">TDO</text>
<text x="122.1" y="60.6">RX0_P</text>
<text x="122.4" y="65.7">TX0_N</text>
<text x="162.6" y="60.6">WB8_N</text>
<text x="162.6" y="63.2">WB8_P</text>
<text x="162.6" y="65.7">WB6_N</text>
<text x="217.2" y="65.7">WB7_P</text>
<text x="217.2" y="60.6">WC0_P</text>
<text x="217.2" y="63.2">WB7_N</text>
<text x="69.8" y="70.8">MD3</text>
<text x="122.4" y="68.2">TX0_P</text>
<text x="162.6" y="70.8">WB4_N</text>
<text x="162.6" y="68.2">WB6_P</text>
<text x="217.2" y="70.8">WB5_P</text>
<text x="217.2" y="68.2">WB5_N</text>
<text x="69.8" y="73.3">MD2</text>
<text x="69.8" y="75.9">MD1</text>
<text x="122.2" y="75.9">CLK_N</text>
<text x="122.3" y="73.3">CLK_P</text>
<text x="162.6" y="75.9">WB2_N</text>
<text x="162.6" y="73.3">WB4_P</text>
<text x="217.2" y="73.3">WB3_N</text>
<text x="217.2" y="75.9">WB3_P</text>
<text x="69.8" y="78.4">MD0</text>
<text x="162.6" y="78.4">WB2_P</text>
<text x="217.2" y="78.4">WB1_N</text>
<text x="60.4" y="97.4">J1C</text>
<text x="146.8" y="97.4">J1D</text>
<text x="237" y="97.4">J1E</text>
<text x="30.5" y="105.1">SA0_P</text>
<text x="30.5" y="102.5">SA0_N</text>
<text x="30.5" y="107.6">SA3_N</text>
<text x="79.9" y="105.1">WB0_N</text>
<text x="80" y="102.5">WB1_P</text>
<text x="80" y="107.6">WB0_P</text>
<text x="123.2" y="105.1">EA0_N</text>
<text x="123.2" y="107.6">EA0_P</text>
<text x="123.2" y="102.5">SB3_P</text>
<text x="168" y="107.6">EA1_N</text>
<text x="168.1" y="105.1">EA1_P</text>
<text x="210.8" y="107.6">NB6_N</text>
<text x="210.8" y="102.5">NB7_N</text>
<text x="210.8" y="105.1">NB7_P</text>
<text x="260.4" y="105.1">NB8_N</text>
<text x="260.4" y="107.6">NB8_P</text>
<text x="30.5" y="110.1">SA3_P</text>
<text x="30.5" y="112.7">SA5_N</text>
<text x="80.4" y="110.1">SA1_N</text>
<text x="80.4" y="112.7">SA1_P</text>
<text x="123.2" y="110.1">EA2_P</text>
<text x="123.2" y="112.7">EA2_N</text>
<text x="168" y="112.7">EA3_N</text>
<text x="168.1" y="110.1">EA3_P</text>
<text x="210.8" y="110.1">NB6_P</text>
<text x="210.8" y="112.7">NB4_N</text>
<text x="260.4" y="110.1">NB5_N</text>
<text x="260.4" y="112.7">NB5_P</text>
<text x="30.5" y="117.8">SA6_N</text>
<text x="30.5" y="115.2">SA5_P</text>
<text x="80.4" y="115.2">SA2_N</text>
<text x="80.4" y="117.8">SA2_P</text>
<text x="123.2" y="115.2">EA4_P</text>
<text x="123.2" y="117.8">EA4_N</text>
<text x="168" y="117.8">EA5_N</text>
<text x="168.1" y="115.2">EA5_P</text>
<text x="210.8" y="115.2">NB4_P</text>
<text x="210.8" y="117.8">NB2_N</text>
<text x="260.4" y="115.2">NB3_N</text>
<text x="260.4" y="117.8">NB3_P</text>
<text x="30.5" y="125.4">CLK3</text>
<text x="30.5" y="120.3">SA6_P</text>
<text x="80.4" y="125.4">SA7_N</text>
<text x="80.4" y="120.3">SA4_N</text>
<text x="80.4" y="122.8">SA4_P</text>
<text x="123.2" y="120.3">EA7_P</text>
<text x="123.2" y="122.8">EA7_N</text>
<text x="123.2" y="125.4">EB0_P</text>
<text x="168" y="122.8">EA6_N</text>
<text x="168.1" y="125.4">EA8_P</text>
<text x="168.1" y="120.3">EA6_P</text>
<text x="210.8" y="120.3">NB2_P</text>
<text x="210.8" y="122.8">NB0_N</text>
<text x="210.8" y="125.4">NB0_P</text>
<text x="260.4" y="120.3">NB1_N</text>
<text x="260.4" y="122.8">NB1_P</text>
<text x="30.5" y="130.5">CLK2</text>
<text x="80.4" y="130.5">SA8_N</text>
<text x="80.4" y="127.9">SA7_P</text>
<text x="123.2" y="130.5">EB2_P</text>
<text x="123.2" y="127.9">EB0_N</text>
<text x="168" y="127.9">EA8_N</text>
<text x="210.8" y="130.5">NA7_P</text>
<text x="260.6" y="130.5">NA8_N</text>
<text x="260.6" y="127.9">NA8_P</text>
<text x="30.5" y="135.5">SB0_N</text>
<text x="80.2" y="135.5">SB4_N</text>
<text x="80.4" y="133">SA8_P</text>
<text x="123.2" y="133">EB2_N</text>
<text x="123.2" y="135.5">EB4_P</text>
<text x="167.9" y="135.5">EB1_N</text>
<text x="167.9" y="133">EB1_P</text>
<text x="210.8" y="133">NA7_N</text>
<text x="210.8" y="135.5">NA5_P</text>
<text x="260.6" y="135.5">NA6_N</text>
<text x="260.6" y="133">NA6_P</text>
<text x="30.5" y="138.1">SB0_P</text>
<text x="30.5" y="140.6">SB1_N</text>
<text x="30.5" y="143.2">SB1_P</text>
<text x="80.2" y="138.1">SB4_P</text>
<text x="81.4" y="143.2">CLK1</text>
<text x="123.2" y="143.2">EB5_N</text>
<text x="123.2" y="140.6">EB5_P</text>
<text x="123.2" y="138.1">EB4_N</text>
<text x="167.9" y="140.6">EB3_N</text>
<text x="167.9" y="143.2">EB6_P</text>
<text x="167.9" y="138.1">EB3_P</text>
<text x="210.8" y="138.1">NA5_N</text>
<text x="210.8" y="140.6">NA3_P</text>
<text x="210.8" y="143.2">NA3_N</text>
<text x="260.6" y="138.1">NA4_N</text>
<text x="260.6" y="143.2">NA2_P</text>
<text x="260.6" y="140.6">NA4_P</text>
<text x="30.5" y="148.2">SB2_P</text>
<text x="30.5" y="145.7">SB2_N</text>
<text x="82.5" y="148.2">SB7</text>
<text x="123.2" y="145.7">EB8_N</text>
<text x="123.2" y="148.2">EB8_P</text>
<text x="167.9" y="145.7">EB6_N</text>
<text x="167.9" y="148.2">EB7_N</text>
<text x="210.8" y="148.2">NA1_N</text>
<text x="210.8" y="145.7">NA1_P</text>
<text x="260.6" y="145.7">NA2_N</text>
<text x="260.6" y="148.2">NA0_P</text>
<text x="30.5" y="150.8">SB3_N</text>
<text x="82.5" y="150.8">SB8</text>
<text x="167.9" y="150.8">EB7_P</text>
<text x="260.6" y="150.8">NA0_N</text>
<text x="125.9" y="180">RX0_N</text>
<text x="118.1" y="185">R25</text>
<text x="126" y="190.2">RX0_P</text>
</g>
<g font-size="1.8" fill="#00f">
<text x="147.6" y="28.8">{West_C}</text>
<text x="228.8" y="26.3">{SerDes}</text>
<text x="54.5" y="31.3">{VDD_EX}</text>
<text x="134.8" y="32.6">{VDD_EX}</text>
<text x="228.8" y="46.6">{West_C}</text>
<text x="58.4" y="54.2">{JTAG}</text>
<text x="134.8" y="54.2">{SerDes}</text>
<text x="147.6" y="59.3">{West_B}</text>
<text x="230.1" y="61.8">{West_B}</text>
<text x="57.8" y="82.1">{CFG}</text>
<text x="14.6" y="101.2">{South_A}</text>
<text x="92.9" y="101.2">{West_B}</text>
<text x="107.1" y="101.2">{South_B}</text>
<text x="180.5" y="101.2">{East_A}</text>
<text x="195" y="101.2">{North_B}</text>
<text x="273.2" y="101.2">{North_B}</text>
<text x="108.6" y="103.7">{East_A}</text>
<text x="92.9" y="108.8">{South_A}</text>
<text x="14.4" y="121.5">{South_B}</text>
<text x="108.5" y="124.1">{East_B}</text>
<text x="180.5" y="131.7">{East_B}</text>
<text x="195.2" y="129.1">{North_A}</text>
<text x="273.2" y="126.6">{North_A}</text>
<text x="92.9" y="134.2">{South_B}</text>
<text x="138.6" y="178.7">{SerDes}</text>
</g>
<g font-size="1.8" fill="#808080">
<text x="81.8" y="30.2">1</text>
<text x="81.8" y="32.8">3</text>
<text x="81.8" y="35.3">5</text>
<text x="112.3" y="30.2">2</text>
<text x="112.3" y="32.8">4</text>
<text x="112.3" y="35.3">6</text>
<text x="175.2" y="30.2">41</text>
<text x="175.2" y="32.8">43</text>
<text x="175.2" y="35.3">45</text>
<text x="205.7" y="30.2">42</text>
<text x="205.7" y="32.8">44</text>
<text x="205.7" y="35.3">46</text>
<text x="81.8" y="37.8">7</text>
<text x="81.8" y="40.4">9</text>
<text x="111.7" y="40.4">10</text>
<text x="112.3" y="37.8">8</text>
<text x="175.2" y="37.8">47</text>
<text x="175.2" y="40.4">49</text>
<text x="205.7" y="37.8">48</text>
<text x="205.7" y="40.4">50</text>
<text x="81.2" y="42.9">11</text>
<text x="81.2" y="45.5">13</text>
<text x="111.7" y="42.9">12</text>
<text x="111.7" y="45.5">14</text>
<text x="175.2" y="42.9">51</text>
<text x="175.2" y="45.5">53</text>
<text x="205.7" y="42.9">52</text>
<text x="205.7" y="45.5">54</text>
<text x="81.2" y="48">15</text>
<text x="81.2" y="50.5">17</text>
<text x="81.2" y="53.1">19</text>
<text x="111.7" y="48">16</text>
<text x="111.7" y="50.5">18</text>
<text x="111.7" y="53.1">20</text>
<text x="175.2" y="48">55</text>
<text x="175.2" y="50.5">57</text>
<text x="175.2" y="53.1">59</text>
<text x="205.7" y="48">56</text>
<text x="205.7" y="50.5">58</text>
<text x="205.7" y="53.1">60</text>
<text x="81.2" y="55.6">21</text>
<text x="81.2" y="58.2">23</text>
<text x="111.7" y="55.6">22</text>
<text x="111.7" y="58.2">24</text>
<text x="175.2" y="55.6">61</text>
<text x="175.2" y="58.2">63</text>
<text x="205.7" y="55.6">62</text>
<text x="205.7" y="58.2">64</text>
<text x="81.2" y="60.7">25</text>
<text x="81.2" y="63.2">27</text>
<text x="81.2" y="65.8">29</text>
<text x="111.7" y="60.7">26</text>
<text x="111.7" y="63.2">28</text>
<text x="111.7" y="65.8">30</text>
<text x="175.2" y="60.7">65</text>
<text x="175.2" y="63.2">67</text>
<text x="175.2" y="65.8">69</text>
<text x="205.7" y="60.7">66</text>
<text x="205.7" y="63.2">68</text>
<text x="205.7" y="65.8">70</text>
<text x="81.2" y="68.3">31</text>
<text x="81.2" y="70.9">33</text>
<text x="111.7" y="68.3">32</text>
<text x="111.7" y="70.9">34</text>
<text x="175.2" y="68.3">71</text>
<text x="175.2" y="70.9">73</text>
<text x="205.7" y="68.3">72</text>
<text x="205.7" y="70.9">74</text>
<text x="81.2" y="73.4">35</text>
<text x="81.2" y="75.9">37</text>
<text x="111.7" y="73.4">36</text>
<text x="111.7" y="75.9">38</text>
<text x="175.2" y="73.4">75</text>
<text x="175.2" y="75.9">77</text>
<text x="205.7" y="73.4">76</text>
<text x="205.7" y="75.9">78</text>
<text x="81.2" y="78.5">39</text>
<text x="111.7" y="78.5">40</text>
<text x="175.2" y="78.5">79</text>
<text x="205.7" y="78.5">80</text>
<text x="45.7" y="102.6">81</text>
<text x="45.7" y="105.2">83</text>
<text x="45.7" y="107.7">85</text>
<text x="76.2" y="102.6">82</text>
<text x="76.2" y="105.2">84</text>
<text x="76.2" y="107.7">86</text>
<text x="131.4" y="102.6">121</text>
<text x="131.4" y="105.2">123</text>
<text x="131.4" y="107.7">125</text>
<text x="161.9" y="102.6">122</text>
<text x="161.9" y="105.2">124</text>
<text x="161.9" y="107.7">126</text>
<text x="221.6" y="102.6">161</text>
<text x="221.6" y="105.2">163</text>
<text x="221.6" y="107.7">165</text>
<text x="252.1" y="102.6">162</text>
<text x="252.1" y="105.2">164</text>
<text x="252.1" y="107.7">166</text>
<text x="45.7" y="110.2">87</text>
<text x="45.7" y="112.8">89</text>
<text x="76.2" y="110.2">88</text>
<text x="76.2" y="112.8">90</text>
<text x="131.4" y="110.2">127</text>
<text x="131.4" y="112.8">129</text>
<text x="161.9" y="110.2">128</text>
<text x="161.9" y="112.8">130</text>
<text x="221.6" y="110.2">167</text>
<text x="221.6" y="112.8">169</text>
<text x="252.1" y="110.2">168</text>
<text x="252.1" y="112.8">170</text>
<text x="45.7" y="115.3">91</text>
<text x="45.7" y="117.9">93</text>
<text x="76.2" y="115.3">92</text>
<text x="76.2" y="117.9">94</text>
<text x="131.4" y="115.3">131</text>
<text x="131.4" y="117.9">133</text>
<text x="161.9" y="115.3">132</text>
<text x="161.9" y="117.9">134</text>
<text x="221.6" y="115.3">171</text>
<text x="221.6" y="117.9">173</text>
<text x="252.1" y="115.3">172</text>
<text x="252.1" y="117.9">174</text>
<text x="45.7" y="120.4">95</text>
<text x="45.7" y="122.9">97</text>
<text x="45.7" y="125.5">99</text>
<text x="75.6" y="125.5">100</text>
<text x="76.2" y="120.4">96</text>
<text x="76.2" y="122.9">98</text>
<text x="131.4" y="120.4">135</text>
<text x="131.4" y="122.9">137</text>
<text x="131.4" y="125.5">139</text>
<text x="161.9" y="120.4">136</text>
<text x="161.9" y="122.9">138</text>
<text x="161.9" y="125.5">140</text>
<text x="221.6" y="120.4">175</text>
<text x="221.6" y="122.9">177</text>
<text x="221.6" y="125.5">179</text>
<text x="252.1" y="120.4">176</text>
<text x="252.1" y="122.9">178</text>
<text x="252.1" y="125.5">180</text>
<text x="45.1" y="128">101</text>
<text x="45.1" y="130.6">103</text>
<text x="75.6" y="128">102</text>
<text x="75.6" y="130.6">104</text>
<text x="131.4" y="128">141</text>
<text x="131.4" y="130.6">143</text>
<text x="161.9" y="128">142</text>
<text x="161.9" y="130.6">144</text>
<text x="221.6" y="128">181</text>
<text x="221.6" y="130.6">183</text>
<text x="252.1" y="128">182</text>
<text x="252.1" y="130.6">184</text>
<text x="45.1" y="133.1">105</text>
<text x="45.1" y="135.6">107</text>
<text x="75.6" y="133.1">106</text>
<text x="75.6" y="135.6">108</text>
<text x="131.4" y="133.1">145</text>
<text x="131.4" y="135.6">147</text>
<text x="161.9" y="133.1">146</text>
<text x="161.9" y="135.6">148</text>
<text x="221.6" y="133.1">185</text>
<text x="221.6" y="135.6">187</text>
<text x="252.1" y="133.1">186</text>
<text x="252.1" y="135.6">188</text>
<text x="45.1" y="138.2">109</text>
<text x="45.1" y="140.7">111</text>
<text x="45.1" y="143.3">113</text>
<text x="75.6" y="138.2">110</text>
<text x="75.6" y="140.7">112</text>
<text x="75.6" y="143.3">114</text>
<text x="131.4" y="138.2">149</text>
<text x="131.4" y="140.7">151</text>
<text x="131.4" y="143.3">153</text>
<text x="161.9" y="138.2">150</text>
<text x="161.9" y="140.7">152</text>
<text x="161.9" y="143.3">154</text>
<text x="221.6" y="138.2">189</text>
<text x="221.6" y="140.7">191</text>
<text x="221.6" y="143.3">193</text>
<text x="252.1" y="138.2">190</text>
<text x="252.1" y="140.7">192</text>
<text x="252.1" y="143.3">194</text>
<text x="45.1" y="145.8">115</text>
<text x="45.1" y="148.3">117</text>
<text x="75.6" y="145.8">116</text>
<text x="75.6" y="148.3">118</text>
<text x="131.4" y="145.8">155</text>
<text x="131.4" y="148.3">157</text>
<text x="161.9" y="145.8">156</text>
<text x="161.9" y="148.3">158</text>
<text x="221.6" y="145.8">195</text>
<text x="221.6" y="148.3">197</text>
<text x="252.1" y="145.8">196</text>
<text x="252.1" y="148.3">198</text>
<text x="45.1" y="150.9">119</text>
<text x="75.6" y="150.9">120</text>
<text x="131.4" y="150.9">159</text>
<text x="161.9" y="150.9">160</text>
<text x="221.6" y="150.9">199</text>
<text x="252.1" y="150.9">200</text>
</g>
<g font-size="1.8" fill="#800000">
<text x="134.8" y="51.7">~{APP_Reset}</text>
<text x="52.8" y="69.4">~{CFG_Failed}</text>
<text x="53.9" y="66.9">CFG_Done</text>
</g>
</svg>
